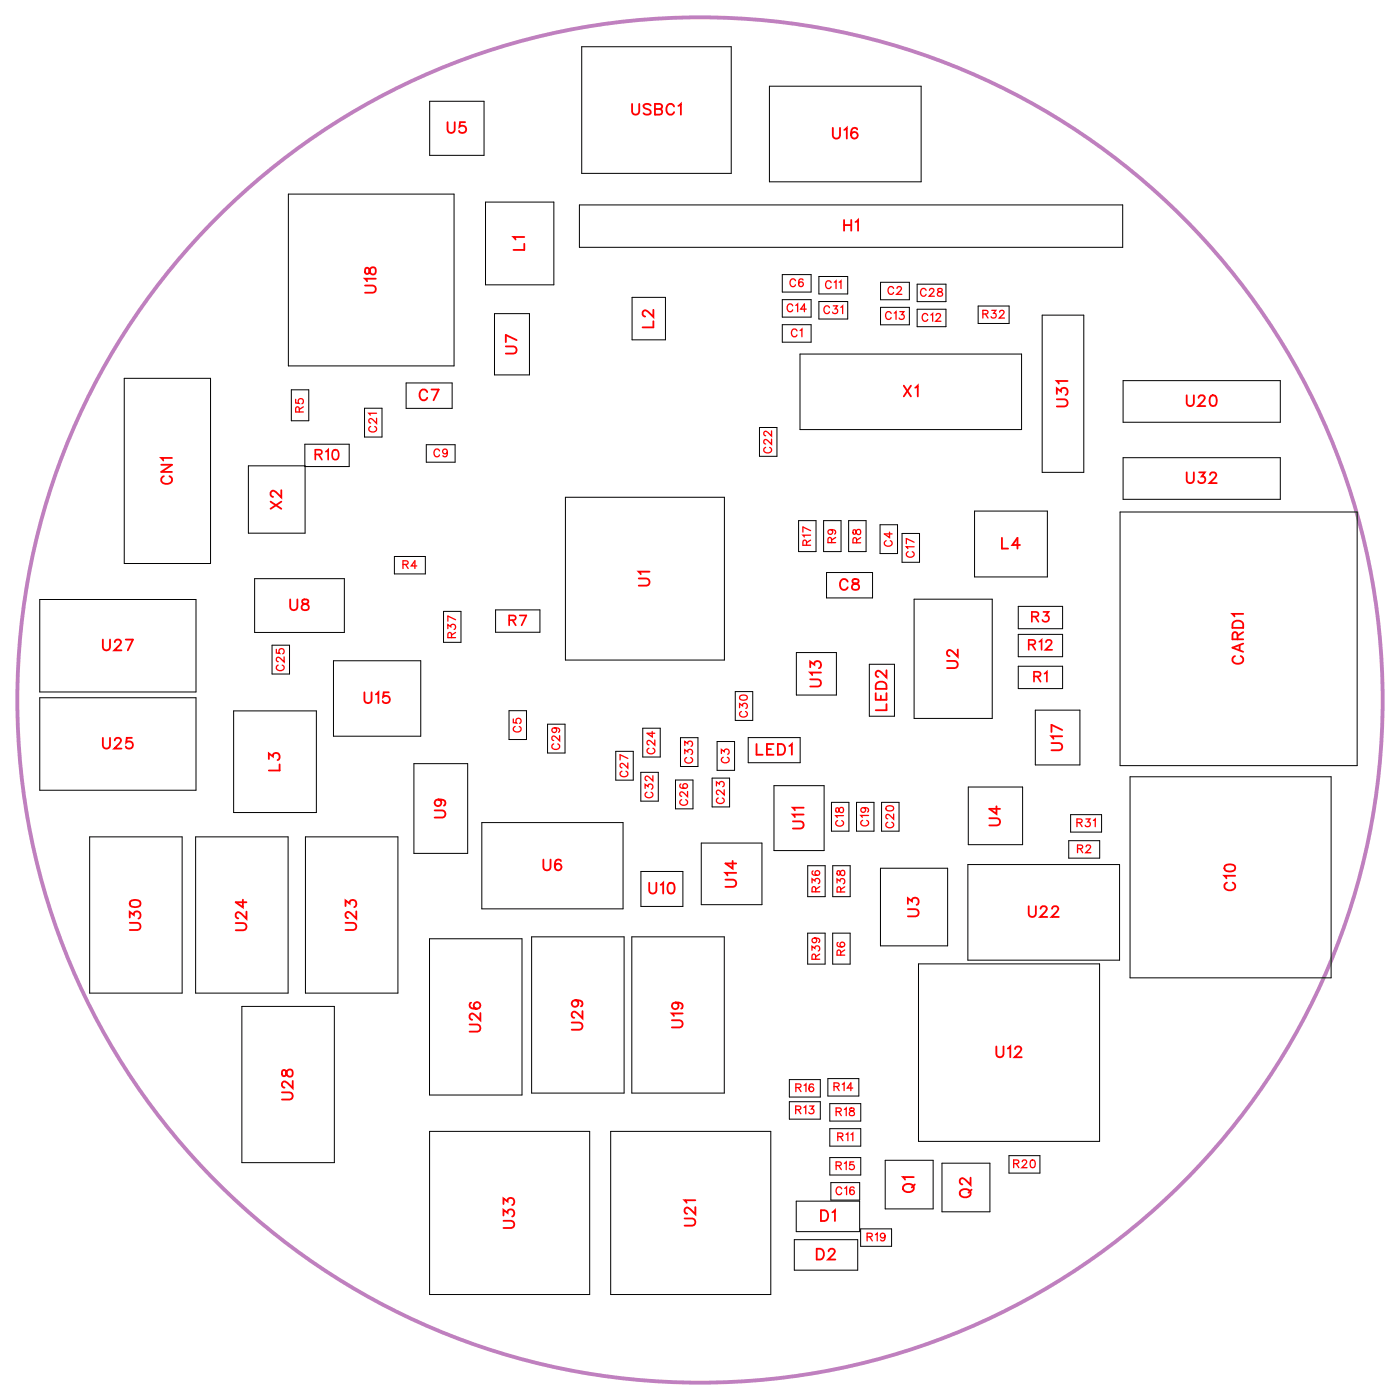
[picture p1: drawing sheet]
<svg xmlns="http://www.w3.org/2000/svg" width="92mm" height="92mm" viewBox="0 0 92 92" stroke-linecap="round" stroke-linejoin="round" font-family="sans-serif">
<circle cx="46.1" cy="46.1" r="45" fill="none" stroke="#bf80bf" stroke-width=".25"/>
<g fill="none" stroke="#000" stroke-width=".07">
<path d="M19 12.8h10.9v11.3h-10.9zM28.3 6.7h3.6v3.5h-3.6zM32 13.3h4.5v5.5h-4.5zM38.2 13.5h35.8v2.8h-35.8zM38.3 3.1h9.9v8.3h-9.9zM41.7 19.6h2.2v2.8h-2.2zM50.7 5.7h10v6.3h-10zM51.6 18.1h1.9v1.2h-1.9zM51.6 19.8h1.9v1.1h-1.9zM54 18.2h1.9v1.2h-1.9zM54 19.9h1.9v1.1h-1.9zM58 18.6h1.9v1.2h-1.9z"/>
<path d="M60.5 18.7h1.9v1.2h-1.9zM2.6 39.5h10.3v6.1h-10.3zM8.2 24.9h5.7v12.2h-5.7zM16.8 38.1h5.9v3.6h-5.9zM19.2 25.7h1.2v2h-1.2zM20.1 30.7h-3.7v4.4h3.7v-5.8h2.9v1.5h-2.9M24 26.9h1.2v1.9h-1.2zM26 36.7h2v1.1h-2zM26.8 25.2h3v1.7h-3zM28.1 29.3h1.9v1.2h-1.9zM32.6 20.7h2.3v4h-2.3zM37.3 32.8h10.5v10.7h-10.5z"/>
<path d="M50.1 28.2h1.1v1.9h-1.1zM51.6 21.4h1.9v1.2h-1.9zM52.6 34.3h1.2v2.1h-1.2zM52.7 23.3h14.6v5h-14.6zM54.3 34.3h1.1v2.1h-1.1zM54.5 37.7h3v1.7h-3zM55.9 34.3h1.2v2.1h-1.2zM58 34.6h1.2v1.9h-1.2zM58 20.3h1.9v1.1h-1.9zM59.5 35.2h1.1v1.9h-1.1zM60.3 39.5h5.1v7.9h-5.1zM60.5 20.4h1.9v1.1h-1.9z"/>
<path d="M64.2 33.7h4.8v4.3h-4.8zM64.5 20.2h2v1.1h-2zM67.1 40h2.9v1.4h-2.9zM68.7 20.8h2.7v10.3h-2.7zM73.8 33.8h15.7v16.7h-15.7zM74 25.1h10.4v2.7h-10.4zM74 30.2h10.4v2.7h-10.4zM2.6 46h10.3v6.1h-10.3zM5.9 55.2h6.1v10.3h-6.1zM12.9 55.2h6.1v10.3h-6.1zM15.4 46.9h5.5v6.7h-5.5zM17.9 42.5h1.2v1.9h-1.2z"/>
<path d="M20.1 55.2h6.1v10.3h-6.1zM22 43.6h5.7v4.9h-5.7zM27.3 50.3h3.5v6h-3.5zM29.2 40.3h1.2v2h-1.2zM31.8 54.2h9.3v5.7h-9.3zM32.7 40.2h2.9v1.5h-2.9zM33.6 46.8h1.1v1.9h-1.1zM36.1 47.7h1.1v1.9h-1.1zM40.6 49.5h1.1v1.9h-1.1zM42.2 50.9h1.2v1.9h-1.2zM42.2 57.4h2.8v2.4h-2.8zM42.4 48h1.1v1.9h-1.1z"/>
<path d="M44.5 51.4h1.2v1.9h-1.2zM44.9 48.6h1.1v1.9h-1.1zM46.2 55.6h4v4h-4zM46.9 51.3h1.2v1.9h-1.2zM47.3 48.9h1.1v1.9h-1.1zM48.5 45.6h1.1v1.9h-1.1zM49.3 48.6h3.4v1.7h-3.4zM51 51.8h3.3v4.3h-3.3zM52.5 43h2.6v2.8h-2.6zM53.2 57.1h1.2v2h-1.2zM54.8 52.9h1.2v1.9h-1.2zM54.9 57.1h1.1v2h-1.1z"/>
<path d="M56.5 52.9h1.1v1.9h-1.1zM57.3 43.8h1.7v3.4h-1.7zM58 57.2h4.5v5.2h-4.5zM58.1 52.9h1.2v1.9h-1.2zM63.8 57h10v6.3h-10zM63.8 51.9h3.6v3.8h-3.6zM67.1 41.8h2.9v1.5h-2.9zM67.1 43.9h2.9v1.5h-2.9zM68.2 46.8h3v3.6h-3zM70.5 55.4h2v1.2h-2zM70.6 53.7h2v1.2h-2zM74.5 51.2h13.2v13.3h-13.2z"/>
<path d="M15.9 66.3h6.1v10.3h-6.1zM28.3 61.9h6.1v10.3h-6.1zM28.3 74.6h10.6v10.7h-10.6zM35 61.8h6.1v10.3h-6.1zM40.3 74.6h10.5v10.7h-10.5zM41.6 61.8h6.1v10.3h-6.1zM52 72.6h2.1v1.2h-2.1zM52 71.2h2.1v1.1h-2.1zM52.5 79.2h4.2v2h-4.2zM53.2 61.5h1.2v2.1h-1.2zM54.6 71.1h2v1.1h-2zM54.7 72.8h2v1.1h-2z"/>
<path d="M54.7 74.4h2v1.2h-2zM54.7 76.3h2v1.2h-2zM54.8 78h1.9v1.1h-1.9zM54.9 61.5h1.1v2.1h-1.1zM58.4 76.5h3.1v3.2h-3.1zM60.5 63.5h12v11.7h-12zM62.1 76.7h3.2v3.2h-3.2zM66.5 76.2h2.1v1.1h-2.1zM52.4 81.7h4.1v2h-4.1zM56.7 81h2.1v1.2h-2.1z"/>
</g>
<g fill="none" stroke="#f00" stroke-width=".08">
<path d="M52.4 18.5a.19 .19 0 0 0-.2-.1 .19 .19 0 0 0-.1 .2v.1a.19 .19 0 0 0 .1 .2 .19 .19 0 0 0 .2-.1M52.9 18.5v-.1a.22 .22 0 0 0-.3 .2 .22 .22 0 0 0 .3 .2 .16 .16 0 0 0 0-.2 .16 .16 0 0 0-.3 .1M54.8 18.6a.19 .19 0 0 0-.2-.1 .19 .19 0 0 0-.2 .2v.1a.19 .19 0 0 0 .2 .2 .19 .19 0 0 0 .2-.1M55 18.6l.1-.1v.5M55.3 18.6l.1-.1v.5M58.9 19a.19 .19 0 0 0-.2-.1 .19 .19 0 0 0-.2 .2v.1a.19 .19 0 0 0 .2 .2 .19 .19 0 0 0 .2-.1M59.1 19l.1-.1 .2 .1-.3 .4h.3M61 19.1a.19 .19 0 0 0-.2-.1 .19 .19 0 0 0-.1 .2v.1a.19 .19 0 0 0 .1 .2 .19 .19 0 0 0 .2-.1M61.3 19.1l.1-.1 .2 .1-.4 .4h.4M61.8 19v.2a.21 .21 0 0 1 .3 .1 .21 .21 0 0 1 0 .2h-.3v-.2l.3-.2v-.1zM19.5 26.3v.3h.2a.18 .18 0 0 1 0-.3 .18 .18 0 0 1 .3 .1 .18 .18 0 0 1-.1 .2M19.7 27.2v-.3l-.1-.1-.1 .4h.5"/>
<path d="M20 26.8l-.3 .2M24.4 28.1a.19 .19 0 0 0-.1 .2 .19 .19 0 0 0 .2 .2h.1a.19 .19 0 0 0 .2-.2 .19 .19 0 0 0-.1-.2M24.8 27.6v.3l-.4-.3-.1 .2 .1 .1M24.8 27.2h-.5l.1 .2M26.6 37.2h.3v-.1l-.3-.1v.5M26.7 37.2l.2 .3M27.5 37.3h-.4l.2-.3v.5M29 29.7a.19 .19 0 0 0-.2-.1 .19 .19 0 0 0-.2 .2v.1a.19 .19 0 0 0 .2 .2 .19 .19 0 0 0 .2-.1M29.5 29.8a.16 .16 0 0 1-.2 .1 .16 .16 0 0 1-.1-.2 .16 .16 0 0 1 .3 0l-.1 .4-.2-.1M50.5 29.5a.19 .19 0 0 0-.2 .2 .19 .19 0 0 0 .2 .2h.2a.19 .19 0 0 0 .2-.2 .19 .19 0 0 0-.2-.2M50.9 28.9v.4l-.5-.3-.1 .2 .2 .1M50.9 28.4v.3l-.5-.3-.1 .2 .2 .1"/>
<path d="M52.3 20.2a.19 .19 0 0 0-.3-.2 .19 .19 0 0 0-.1 .2v.2a.19 .19 0 0 0 .1 .1 .19 .19 0 0 0 .3-.1M52.5 20.1l.1-.1v.5M52.5 21.8a.19 .19 0 0 0-.2-.1 .19 .19 0 0 0-.1 .2v.1a.19 .19 0 0 0 .1 .2 .19 .19 0 0 0 .2-.1M52.7 21.8l.2-.1v.5M53.1 20.4h-.3l.2-.4v.5M53.2 35.9l-.1-.2-.1-.1-.1 .3h.5M53.4 35.3h-.5l.1 .1M53.4 35.6l-.2 .2M53.4 35l-.5-.3v.4M54.7 20.3a.19 .19 0 0 0-.2-.1 .19 .19 0 0 0-.2 .2v.1a.19 .19 0 0 0 .2 .2 .19 .19 0 0 0 .2-.1M54.7 34.9a.16 .16 0 0 1 .2 .2 .16 .16 0 0 1-.3 .1 .16 .16 0 0 1 0-.3l.5 .1-.1 .2M54.8 35.8v-.3l-.1-.1-.1 .4h.5"/>
<path d="M54.9 20.2h.3l-.1 .2a.17 .17 0 0 1 .1 .2 .17 .17 0 0 1-.3 0M55.1 35.4l-.3 .2M55.4 20.3l.1-.1v.5M56.2 34.9v.3h.1l.3-.3a.17 .17 0 0 1 .1 .2 .17 .17 0 0 1-.1 .1l-.2-.3zM56.5 35.8l-.1-.3-.1-.1-.1 .4h.5M56.7 35.4l-.2 .2M58.4 35.6a.19 .19 0 0 0-.1 .3 .19 .19 0 0 0 .2 .1h.1a.19 .19 0 0 0 .2-.1 .19 .19 0 0 0-.1-.3M58.6 35.1v.3l-.3-.2h.5M58.7 20.7a.19 .19 0 0 0-.2-.2 .19 .19 0 0 0-.1 .2v.2a.19 .19 0 0 0 .1 .2 .19 .19 0 0 0 .2-.2M58.9 20.6l.2-.1v.6M59.3 20.5h.3l-.2 .2a.18 .18 0 0 1 .2 .3 .17 .17 0 0 1-.3 0M59.9 36.4a.19 .19 0 0 0-.2 .2 .19 .19 0 0 0 .2 .1h.2a.19 .19 0 0 0 .2-.1 .19 .19 0 0 0-.2-.2"/>
<path d="M60.3 36h-.6l.1 .2M60.3 35.7l-.6-.2v.3M61.2 20.8a.19 .19 0 0 0-.3-.1 .19 .19 0 0 0-.1 .2v.1a.19 .19 0 0 0 .1 .2 .19 .19 0 0 0 .3-.1M61.4 20.8l.1-.1v.5M61.7 20.8l.1-.1 .2 .1-.3 .4h.3M64.8 20.7h.3v-.1l-.3-.1v.5M65 20.7l.1 .3M65.4 20.5h.2l-.1 .2a.17 .17 0 0 1 .1 .2 .17 .17 0 0 1-.3 0M65.9 20.6l.2-.1 .1 .1-.3 .4h.3M18.2 42.8v.2l.2 .1a.18 .18 0 0 1 0-.3 .18 .18 0 0 1 .3 0 .18 .18 0 0 1-.1 .3M18.3 43.8a.19 .19 0 0 0-.1 .3 .19 .19 0 0 0 .2 .1h.1a.19 .19 0 0 0 .2-.1 .19 .19 0 0 0-.1-.3M18.7 43.3v.3l-.4-.3-.1 .2 .1 .1"/>
<path d="M29.5 41.4v-.2l.2 .1a.17 .17 0 0 1 .3-.1 .17 .17 0 0 1-.1 .3M29.8 42l-.1-.3h-.1l-.1 .3h.5M30 41.7l-.2 .2M30 40.9l-.5-.3v.3M33.8 47.4v.2l.3 .1a.18 .18 0 0 1-.1-.3 .18 .18 0 0 1 .3 0 .18 .18 0 0 1 0 .3M34 47.9a.19 .19 0 0 0-.2 .2 .19 .19 0 0 0 .2 .2h.2a.19 .19 0 0 0 .1-.2 .19 .19 0 0 0-.1-.2M36.5 49a.19 .19 0 0 0-.1 .3 .19 .19 0 0 0 .2 .1h.1a.19 .19 0 0 0 .2-.2 .19 .19 0 0 0-.1-.2M36.5 48a.16 .16 0 0 1 .2 .2 .16 .16 0 0 1-.3 .1 .16 .16 0 0 1 .1-.3h.4l-.1 .3M36.9 48.5v.3l-.4-.3-.1 .2 .1 .1M41 50.8a.19 .19 0 0 0-.1 .3 .19 .19 0 0 0 .2 .1h.1a.19 .19 0 0 0 .2-.1 .19 .19 0 0 0-.1-.3M41.4 50.3v.3l-.4-.3-.1 .2 .1 .1M41.4 50l-.5-.2v.3"/>
<path d="M42.5 52v-.3l.2 .1a.17 .17 0 0 1 .3-.1 .17 .17 0 0 1-.1 .3M42.6 52.2a.19 .19 0 0 0-.1 .2 .19 .19 0 0 0 .2 .2h.1a.19 .19 0 0 0 .2-.2 .19 .19 0 0 0-.1-.2M42.8 49.3a.19 .19 0 0 0-.1 .2 .19 .19 0 0 0 .1 .2h.2a.19 .19 0 0 0 .2-.2 .19 .19 0 0 0-.2-.2M43 48.2v.4l-.3-.3h.5M43 51.1v.4l-.4-.3-.1 .2 .1 .1M43.2 48.8v.3l-.4-.3-.1 .2 .1 .1M44.9 51.7h-.1a.22 .22 0 0 0 .3 .3 .22 .22 0 0 0 .1-.3 .16 .16 0 0 0-.2 .1 .16 .16 0 0 0 .2 .2M44.9 52.7a.19 .19 0 0 0-.1 .2 .19 .19 0 0 0 .2 .2h.1a.19 .19 0 0 0 .2-.2 .19 .19 0 0 0-.1-.2M45.1 49.7v-.3l.2 .2a.18 .18 0 0 1 .3-.2 .17 .17 0 0 1 0 .3M45.1 49.1v-.2l.2 .1a.17 .17 0 0 1 .3-.1 .17 .17 0 0 1 0 .3M45.3 49.9a.19 .19 0 0 0-.2 .3 .19 .19 0 0 0 .2 .1h.2a.19 .19 0 0 0 .2-.1 .19 .19 0 0 0-.2-.3M45.3 52.2v.3l-.4-.3-.1 .2 .1 .1"/>
<path d="M47.2 51.8v-.3l.2 .2a.17 .17 0 0 1 .3-.1 .17 .17 0 0 1-.1 .3M47.3 52.6a.19 .19 0 0 0-.1 .2 .19 .19 0 0 0 .2 .2h.1a.19 .19 0 0 0 .2-.2 .19 .19 0 0 0-.1-.2M47.6 49.7v-.3l.1 .1a.17 .17 0 0 1 .3-.1 .17 .17 0 0 1 0 .3M47.7 49.9a.19 .19 0 0 0-.1 .2 .19 .19 0 0 0 .1 .2h.2a.19 .19 0 0 0 .2-.2 .19 .19 0 0 0-.2-.2M47.7 52.1v.3l-.4-.3-.1 .2 .1 .1M48.8 46.7v-.3l.1 .1a.17 .17 0 0 1 .3-.1 .17 .17 0 0 1 0 .3M48.8 45.9a.25 .25 0 0 1 .3-.1 .25 .25 0 0 1 .1 .3 .25 .25 0 0 1-.3 .1 .25 .25 0 0 1-.1-.3zM48.9 46.9a.19 .19 0 0 0-.1 .2 .19 .19 0 0 0 .1 .2h.2a.19 .19 0 0 0 .2-.2 .19 .19 0 0 0-.2-.2M53.5 58.2v-.3l.2 .2a.18 .18 0 0 1 .3-.2 .17 .17 0 0 1-.1 .3M53.6 57.4a.22 .22 0 0 0 .2 .3 .22 .22 0 0 0 .2-.3 .16 .16 0 0 0-.3 .1 .16 .16 0 0 0 .2 .2M53.8 58.8l-.1-.3-.1-.1-.1 .4h.5M54 58.4l-.2 .2"/>
<path d="M55.1 53.3v.2h.2a.21 .21 0 0 1 0-.2 .21 .21 0 0 1 .3 0v.1l-.1 .2-.2-.1v-.2zM55.2 58.2v-.3l.2 .2a.17 .17 0 0 1 .2-.1 .17 .17 0 0 1 0 .3M55.2 57.4v.3h.1l.2-.3a.17 .17 0 0 1 .2 .1 .17 .17 0 0 1-.2 .2l-.2-.3zM55.2 54.1a.19 .19 0 0 0-.1 .2 .19 .19 0 0 0 .2 .2h.1a.19 .19 0 0 0 .2-.2 .19 .19 0 0 0-.1-.2M55.4 58.8v-.3h-.1l-.1 .3h.5M55.6 53.8h-.5l.1 .1M55.7 58.5l-.3 .1M56.9 54.1a.19 .19 0 0 0-.2 .2 .19 .19 0 0 0 .2 .1h.2a.19 .19 0 0 0 .2-.1 .19 .19 0 0 0-.2-.2M56.9 53.2a.16 .16 0 0 1 .1 .3 .16 .16 0 0 1-.2 0 .16 .16 0 0 1 0-.2h.4v.2M57.3 53.8h-.6l.1 .1M58.4 53.2a.25 .25 0 0 1 .3-.1 .25 .25 0 0 1 .2 .3 .25 .25 0 0 1-.3 .1 .25 .25 0 0 1-.2-.3zM58.5 54.2a.19 .19 0 0 0-.1 .2 .19 .19 0 0 0 .2 .2h.1a.19 .19 0 0 0 .2-.2 .19 .19 0 0 0-.1-.2"/>
<path d="M58.9 53.7v.3l-.4-.3-.1 .2 .1 .1M71 54.2h.3v-.1l-.3-.1v.5M71 55.9h.3l.1-.1-.4-.1v.5M71.2 54.2l.1 .3M71.2 55.9l.2 .3M71.6 54h.3l-.2 .2a.17 .17 0 0 1 .1 .3 .17 .17 0 0 1-.3-.1M71.6 55.8l.2-.1 .1 .1-.3 .4h.3M72.1 54.1l.1-.1v.5M52.4 73.1h.3l.1-.1-.4-.1v.5M52.5 71.7h.3v-.2h-.3v.5M52.6 73.1l.2 .3M52.6 71.7l.2 .3"/>
<path d="M53 73l.1-.1v.5M53 71.5h.1v.5M53.4 72.9h.2l-.1 .2a.17 .17 0 0 1 .1 .3 .17 .17 0 0 1-.3-.1M53.5 62.6v-.2l.2 .1a.17 .17 0 0 1 .3-.1 .17 .17 0 0 1-.1 .3M53.6 71.5a.22 .22 0 0 0-.3 .2 .22 .22 0 0 0 .3 .2 .16 .16 0 0 0-.1-.2 .16 .16 0 0 0-.2 .1M53.7 61.8a.16 .16 0 0 1 .1 .2 .16 .16 0 0 1-.2 .1 .16 .16 0 0 1 0-.2h.4v.2M53.8 63.2l-.1-.3h-.1l-.1 .3h.5M54 62.9l-.2 .2M55 71.6h.3v-.1l-.3-.1v.5M55.1 76.8h.3l.1-.1-.4-.1v.5M55.1 73.3h.3l.1-.2-.4-.1v.5M55.1 71.6l.2 .3"/>
<path d="M55.2 74.9h.3l.1-.1-.4-.1v.5M55.2 62.1v.1a.22 .22 0 0 0 .2 .2 .22 .22 0 0 0 .2-.3 .16 .16 0 0 0-.2 .1 .16 .16 0 0 0 .1 .2M55.3 76.8l.2 .3M55.3 73.3l.2 .2M55.4 74.9l.2 .3M55.4 63v-.3l-.1-.1-.1 .4h.5M55.5 78.4a.19 .19 0 0 0-.2-.2 .19 .19 0 0 0-.2 .2v.2a.19 .19 0 0 0 .2 .2 .19 .19 0 0 0 .2-.2M55.5 71.5l.1-.1v.5M55.7 76.7l.1-.1v.5M55.7 73.1l.1-.1v.5M55.7 78.3l.1-.1v.6M55.7 62.6l-.3 .2"/>
<path d="M55.8 74.8l.1-.1v.5M56 73.1v.1l.3 .2a.17 .17 0 0 1-.1 .2 .17 .17 0 0 1-.2-.2l.3-.2v-.1zM56.1 74.8l.1-.1v.5M56.2 71.7h-.4l.3-.3v.5M56.3 76.6h-.3v.2a.18 .18 0 0 1 .3 0 .18 .18 0 0 1-.1 .3 .18 .18 0 0 1-.2-.1M56.3 78.3a.22 .22 0 0 0-.3 .2 .22 .22 0 0 0 .3 .2 .16 .16 0 0 0-.1-.3 .16 .16 0 0 0-.2 .2M66.8 76.7h.3l.1-.1-.4-.1v.5M67 76.7l.2 .3M67.4 76.6l.2-.1 .1 .1-.3 .4h.3M68 76.5a.23 .23 0 0 1 .2 .2 .23 .23 0 0 1-.2 .2l-.1-.1zM57.2 81.5h.3v-.1l-.3-.1v.5M57.3 81.5l.2 .3"/>
<path d="M57.7 81.4l.1-.1v.5M58.3 81.5a.16 .16 0 0 1-.2 .1 .16 .16 0 0 1 0-.3 .16 .16 0 0 1 .2 .1v.4l-.2-.1"/>
</g>
<g fill="none" stroke="#f00" stroke-width=".12">
<path d="M24.1 18.8h.5l.2 .2-.1 .3h-.6M24.1 17.7v.3l.1 .1 .3-.5a.24 .24 0 0 1 .3 .3 .24 .24 0 0 1-.3 .2l-.1-.1-.1-.3zM24.8 18.4h-.7l.1 .1M29.5 8.1v.5l.2 .2 .2-.1 .1-.6M30.7 8.1h-.4v.3a.25 .25 0 0 1 .4-.1 .25 .25 0 0 1-.1 .4 .25 .25 0 0 1-.3-.1M34.6 15.6h-.7l.1 .2M34.6 16.1v.4h-.7M41.7 6.8v.6l.2 .2 .2-.1v-.7M42.9 7l-.2-.2-.3 .2 .1 .1 .4 .3v.1l-.2 .1-.3-.1M43.2 7.2l.4 .1v.1l-.1 .2h-.3v-.8l.4 .1v.2l-.1 .1M44.4 7a.26 .26 0 0 0-.3-.2 .26 .26 0 0 0-.2 .3v.2a.26 .26 0 0 0 .2 .3 .26 .26 0 0 0 .3-.2M44.7 7l.2-.2v.8"/>
<path d="M54.9 8.4v.5l.2 .2 .2-.1 .1-.6M55.6 14.5v.7M55.6 14.8h.5M55.7 8.6l.1-.2v.7M56.1 14.5v.7M56.4 14.6l.2-.1v.7M56.5 8.5a.35 .35 0 0 0-.4 .2 .35 .35 0 0 0 .2 .4 .22 .22 0 0 0 .2-.2 .22 .22 0 0 0-.2-.2 .22 .22 0 0 0-.2 .2M10.6 30.6h.7l-.7 .5h.7M10.8 31.4a.26 .26 0 0 0-.2 .3 .26 .26 0 0 0 .3 .2h.2a.26 .26 0 0 0 .2-.2 .26 .26 0 0 0-.1-.3M11.3 30.2h-.7l.2 .2M17.8 33.1l.7 .4M18.5 32.3v.5l-.3-.4-.2-.1-.2 .2v.1l.2 .2"/>
<path d="M18.5 33.1l-.7 .4M19.1 39.5v.5l.2 .2 .3-.1v-.6M20 39.5v.2l.3 .1 .1 .2a.24 .24 0 0 1-.3 .2 .24 .24 0 0 1-.2-.2l.4-.3v-.2zM28.2 25.8a.26 .26 0 0 0-.3-.1 .26 .26 0 0 0-.2 .2v.2a.26 .26 0 0 0 .2 .3 .26 .26 0 0 0 .3-.2M28.4 25.7h.5l-.3 .7M33.3 22.8h.6l.2 .2-.1 .3h-.7M34.1 22.4l-.8-.3v.5M42.1 38.1h.5l.2 .2-.1 .3h-.6M42.8 37.7h-.7l.1 .2M43.1 20.4v.5l-.4-.3-.2-.1-.1 .1v.1l.1 .2M43.1 21.2v.4h-.7M55.9 38.3a.26 .26 0 0 0-.3-.1 .26 .26 0 0 0-.2 .2v.2a.26 .26 0 0 0 .2 .3 .26 .26 0 0 0 .3-.2"/>
<path d="M56.2 38.2v.2l.3 .1 .1 .1a.24 .24 0 0 1-.2 .3 .24 .24 0 0 1-.2-.3l.4-.3v-.1zM59.6 25.4l.4 .7M60 25.4l-.4 .7M60.3 25.6l.2-.2v.7M66 35.5v.7h.5M67.2 35.9h-.5l.4-.4v.7M69.7 26.3h.5l.2 .2-.1 .3h-.6M69.7 26v-.4l.2 .2a.24 .24 0 0 1 .4-.2 .24 .24 0 0 1-.1 .4M70.4 25.1h-.7l.1 .2M78.2 26.1v.5l.2 .2 .3-.1v-.6M78.2 31.1v.5l.2 .2 .3-.1v-.6M79 26.2l.1-.1h.2l.1 .1-.1 .2-.3 .4h.5"/>
<path d="M79 31.1h.4l-.2 .3a.24 .24 0 0 1 .2 .4 .24 .24 0 0 1-.4-.1M79.8 31.3l.1-.2h.1l.2 .2-.1 .2-.4 .3h.5M79.8 26.1h.1a.37 .37 0 0 1 .3 .3 .37 .37 0 0 1-.3 .4 .45 .45 0 0 1-.1-.7zM6.8 48.6v.5l.2 .2 .2-.1 .1-.6M6.8 42.2v.5l.2 .2 .2-.1 .1-.6M7.6 48.8l.1-.2h.1l.2 .2-.1 .2-.4 .3h.5M7.6 42.3l.1-.1h.1l.2 .1-.1 .2-.4 .4h.5M8.3 42.2h.5l-.4 .7M8.6 59.4l.3-.1a.3 .3 0 0 1 .4 .3 .38 .38 0 0 1-.4 .2 .38 .38 0 0 1-.3-.3zM8.7 48.6h-.3l-.1 .3a.25 .25 0 0 1 .4 0 .25 .25 0 0 1 0 .4 .25 .25 0 0 1-.4-.1M16 59.3v.5l-.5-.3h.7M17.7 50v-.3l.3 .2a.24 .24 0 0 1 .4-.2 .24 .24 0 0 1-.1 .4"/>
<path d="M18.4 50.4v.4h-.7M22.8 59.7v-.3l.2 .2a.24 .24 0 0 1 .4-.2 .24 .24 0 0 1 0 .4M24 45.6v.5l.2 .2 .3-.1v-.6M24.8 45.8l.1-.2v.7M25.6 45.6h-.3v.3a.25 .25 0 0 1 .3 0 .25 .25 0 0 1 0 .4 .25 .25 0 0 1-.4-.1M28.7 53.4h.5l.2 .2-.1 .3h-.6M28.9 52.7a.22 .22 0 0 1 .2 .3 .22 .22 0 0 1-.4 .1 .22 .22 0 0 1 .1-.4h.1a.34 .34 0 0 1 .5 .3l-.1 .1M35.8 56.7v.5l.2 .2 .3-.1v-.6M37 56.8l-.1-.1a.35 .35 0 0 0-.4 .3 .35 .35 0 0 0 .3 .4 .22 .22 0 0 0 .2-.2 .22 .22 0 0 0-.2-.3 .22 .22 0 0 0-.2 .2M42.8 58.2v.5l.2 .2 .2-.1 .1-.6M43.5 58.3l.2-.1v.7M44.1 58.2h.1a.37 .37 0 0 1 .3 .3 .37 .37 0 0 1-.3 .4 .45 .45 0 0 1-.1-.7z"/>
<path d="M47.8 58h.5l.2 .2-.1 .2-.6 .1M48.3 56.7v.6l-.5-.4h.7M48.5 57.5h-.7l.2 .2M49.9 49v.8h.4M50.6 49.4h.2M51 49h-.4v.8h.4M51.3 49h.2a.38 .38 0 0 1 .3 .4 .38 .38 0 0 1-.3 .4h-.2zM52 49.2l.2-.2v.8M52.3 54.1h.5l.2 .2-.1 .3h-.6M53 53.7h-.7l.1 .2M53 53.2h-.7l.1 .2M53.4 44.8h.5l.2 .2-.1 .2-.6 .1"/>
<path d="M53.4 44v-.4l.3 .2a.24 .24 0 0 1 .4-.2 .25 .25 0 0 1-.1 .5M54.1 44.3h-.7l.1 .2M57.7 45.7v.4h.7v-.4M57.8 45.1a.39 .39 0 0 1 .6 .1v.2h-.7zM58.1 45.9v.2M58.4 44.2v.5l-.3-.4-.2-.1-.2 .2v.1l.2 .1M58.4 46.4v.4h-.7M59.8 59.9h.6l.2 .2-.1 .3h-.7M59.8 59.6v-.4l.3 .2a.24 .24 0 0 1 .4-.2 .25 .25 0 0 1-.1 .5M62.4 43.6h.5l.2 .2-.1 .2h-.6M63.1 42.8v.5l-.3-.4-.2-.1-.2 .2v.1l.2 .2M65.2 53.9h.5l.2 .2-.1 .3h-.6"/>
<path d="M65.7 53.1v.6l-.5-.4h.7M67.8 59.7v.5l.2 .2 .2-.1 .1-.6M68.6 59.9l.1-.2h.2l.1 .2-.1 .2-.3 .3h.4M69.3 49h.5l.2 .2-.1 .2-.6 .1M69.4 59.9l.1-.2h.1l.2 .2-.1 .2-.4 .3h.5M70 48.5h-.7l.1 .2M70 48.1l-.7-.3v.5M80.7 57.1l.3-.1a.3 .3 0 0 1 .4 .2 .38 .38 0 0 1-.4 .3 .38 .38 0 0 1-.3-.3zM80.9 58.2a.26 .26 0 0 0-.2 .3 .26 .26 0 0 0 .3 .2h.2a.26 .26 0 0 0 .2-.2 .26 .26 0 0 0-.1-.3M81.3 41l.2-.1 .4 .1 .1 .4h-.8zM81.4 43.2a.26 .26 0 0 0-.2 .3 .26 .26 0 0 0 .3 .3h.2a.26 .26 0 0 0 .3-.3 .26 .26 0 0 0-.2-.3M81.4 57.7h-.7l.1 .2"/>
<path d="M81.6 42.1l-.1-.4h-.2l-.1 .4h.8M81.7 42.5v.4M82 40.5h-.8l.2 .1M82 42.4l-.8 .3 .8 .3M82 41.7l-.4 .2M8.6 60.8h.5l.2 .2-.1 .3h-.6M8.6 60.5v-.4l.2 .2a.24 .24 0 0 1 .4-.2 .25 .25 0 0 1-.1 .5M15.5 60.8h.5l.2 .3-.1 .2h-.6M16.2 60.1v.5l-.3-.4-.2-.1-.2 .2v.1l.2 .1M18.6 72h.5l.2 .2-.1 .2-.6 .1M18.6 70.6v.3h.2l.3-.4a.24 .24 0 0 1 .2 .2 .24 .24 0 0 1-.2 .3l-.2-.1-.1-.3zM19.3 71.3v.4l-.3-.3-.3-.1-.1 .1v.2l.2 .1"/>
<path d="M22.8 60.8h.5l.2 .2-.1 .3h-.6M23.5 60.1v.5l-.4-.4-.2-.1-.1 .1v.2l.1 .1M31 67.5h.5l.2 .2-.1 .3h-.6M31.1 66.1h-.1a.35 .35 0 0 0 .2 .4 .35 .35 0 0 0 .5-.2 .22 .22 0 0 0-.2-.2 .22 .22 0 0 0-.3 .2 .22 .22 0 0 0 .2 .2M31.7 66.8v.5l-.4-.4-.2-.1-.1 .1v.2l.1 .1M33.2 79.4v-.4l.3 .2a.24 .24 0 0 1 .3-.2 .24 .24 0 0 1 0 .4M37.7 67.4h.5l.2 .2-.1 .2-.6 .1M37.9 65.9a.22 .22 0 0 1 .2 .3 .22 .22 0 0 1-.3 .1 .22 .22 0 0 1 0-.3l.1-.1a.34 .34 0 0 1 .5 .3l-.1 .1M38.4 66.7v.4l-.3-.3-.3-.1-.1 .1v.2l.2 .1M44.3 67.3h.5l.2 .2-.1 .2h-.6M44.5 66.1a.22 .22 0 0 1 .2 .3 .22 .22 0 0 1-.3 .1 .22 .22 0 0 1 0-.4h.1a.34 .34 0 0 1 .5 .3l-.1 .1M45 66.8h-.7l.1 .2"/>
<path d="M45.8 79.6v.4l-.3-.3-.2-.1-.2 .1v.2l.2 .1M45.8 79.1h-.7l.2 .2M54.1 79.8h.3a.38 .38 0 0 1 .2 .3 .38 .38 0 0 1-.2 .4h-.3zM54.9 79.9l.1-.1v.7M59.6 78.1a.35 .35 0 0 1 .4 0 .35 .35 0 0 1 .2 .3 .33 .33 0 0 1-.5 .2 .33 .33 0 0 1-.1-.5zM60.2 77.6h-.7l.2 .2M60.3 78.1l-.2 .2M63.4 78.5a.35 .35 0 0 1 .4-.1 .35 .35 0 0 1 .1 .4 .33 .33 0 0 1-.4 .1 .33 .33 0 0 1-.1-.4zM64 77.6v.5l-.4-.3-.2-.1-.1 .1v.1l.1 .2M64 78.4l-.2 .2M65.7 69v.5l.2 .2 .2-.1v-.6M66.4 69.1l.2-.1v.7"/>
<path d="M66.9 69.2l.1-.2h.2l.1 .1-.1 .3-.3 .3h.5M33.2 80.5h.5l.2 .2-.1 .2h-.6M33.2 80.1v-.3l.3 .2a.24 .24 0 0 1 .3-.2 .24 .24 0 0 1 0 .4M45.1 80.3h.5l.2 .2-.1 .3h-.6M53.8 82.3h.3a.38 .38 0 0 1 .2 .4 .38 .38 0 0 1-.2 .3h-.3zM54.6 82.5l.2-.2h.1l.1 .2-.1 .2-.3 .3h.5"/>
</g>
<g fill="none" stroke="#f00" stroke-width=".11">
<path d="M20.8 30l.4-.1v-.2l-.4-.1v.7M21 30l.2 .3M21.5 29.8l.1-.2v.7M22 29.7a.32 .32 0 0 1 .4 .2 .32 .32 0 0 1-.3 .4l-.2-.1v-.3zM33.6 40.9l.3-.1 .1-.2h-.4v.6M33.8 40.9l.2 .3M34.3 40.6h.4l-.3 .6M67.8 42.5h.4v-.3h-.4v.6M68 40.6h.4v-.2l-.4-.1v.7M68 42.5l.2 .3M68.2 44.6h.3l.1-.3h-.4v.6M68.2 40.6l.3 .4"/>
<path d="M68.4 44.6l.2 .3M68.5 42.3l.2-.1v.6M68.8 40.3h.3l-.2 .3a.22 .22 0 0 1 .2 .3 .22 .22 0 0 1-.4 0M68.9 44.4l.1-.1v.6M69 42.3l.1-.1 .2 .1-.4 .5h.5"/>
</g>
<g font-size="1.2" fill="#fff">
<text x="29.4" y="9.1">U5</text>
<text x="41.6" y="7.9">USBC1</text>
<text x="54.8" y="9.4">U16</text>
<text x="34.9" y="16.5" transform="rotate(-90 34.9 16.5)">L1</text>
<text x="55.6" y="15.5">H1</text>
<text x="25.1" y="19.4" transform="rotate(-90 25.1 19.4)">U18</text>
<text x="34.3" y="23.4" transform="rotate(-90 34.3 23.4)">U7</text>
<text x="43.4" y="21.6" transform="rotate(-90 43.4 21.6)">L2</text>
<text x="27.6" y="26.7">C7</text>
<text x="59.5" y="26.4">X1</text>
<text x="70.7" y="26.9" transform="rotate(-90 70.7 26.9)">U31</text>
<text x="78.2" y="27.1">U20</text>
<text x="11.6" y="32" transform="rotate(-90 11.6 32)">CN1</text>
<text x="18.8" y="33.6" transform="rotate(-90 18.8 33.6)">X2</text>
<text x="78.2" y="32.1">U32</text>
<text x="19.1" y="40.5">U8</text>
<text x="43.1" y="38.7" transform="rotate(-90 43.1 38.7)">U1</text>
<text x="55.3" y="39.2">C8</text>
<text x="66" y="36.5">L4</text>
<text x="6.7" y="43.2">U27</text>
<text x="24" y="46.6">U15</text>
<text x="54.4" y="45.3" transform="rotate(-90 54.4 45.3)">U13</text>
<text x="58.7" y="46.9" transform="rotate(-90 58.7 46.9)">LED2</text>
<text x="63.4" y="44.1" transform="rotate(-90 63.4 44.1)">U2</text>
<text x="82.2" y="43.8" transform="rotate(-90 82.2 43.8)">CARD1</text>
<text x="6.7" y="49.6">U25</text>
<text x="18.7" y="50.9" transform="rotate(-90 18.7 50.9)">L3</text>
<text x="29.7" y="54" transform="rotate(-90 29.7 54)">U9</text>
<text x="49.8" y="50">LED1</text>
<text x="70.3" y="49.5" transform="rotate(-90 70.3 49.5)">U17</text>
<text x="35.8" y="57.7">U6</text>
<text x="42.7" y="59.2">U10</text>
<text x="48.8" y="58.5" transform="rotate(-90 48.8 58.5)">U14</text>
<text x="53.3" y="54.7" transform="rotate(-90 53.3 54.7)">U11</text>
<text x="66.2" y="54.5" transform="rotate(-90 66.2 54.5)">U4</text>
<text x="81.7" y="58.7" transform="rotate(-90 81.7 58.7)">C10</text>
<text x="9.6" y="61.4" transform="rotate(-90 9.6 61.4)">U30</text>
<text x="16.5" y="61.4" transform="rotate(-90 16.5 61.4)">U24</text>
<text x="23.8" y="61.4" transform="rotate(-90 23.8 61.4)">U23</text>
<text x="60.9" y="60.5" transform="rotate(-90 60.9 60.5)">U3</text>
<text x="67.8" y="60.7">U22</text>
<text x="32" y="68.1" transform="rotate(-90 32 68.1)">U26</text>
<text x="38.7" y="67.9" transform="rotate(-90 38.7 67.9)">U29</text>
<text x="45.3" y="67.8" transform="rotate(-90 45.3 67.8)">U19</text>
<text x="65.6" y="70">U12</text>
<text x="19.6" y="72.5" transform="rotate(-90 19.6 72.5)">U28</text>
<text x="34.2" y="81" transform="rotate(-90 34.2 81)">U33</text>
<text x="46.1" y="80.9" transform="rotate(-90 46.1 80.9)">U21</text>
<text x="53.8" y="83.3">D2</text>
<text x="54.1" y="80.8">D1</text>
<text x="60.5" y="78.6" transform="rotate(-90 60.5 78.6)">Q1</text>
<text x="64.3" y="79" transform="rotate(-90 64.3 79)">Q2</text>
</g>
<g font-size="1.1" fill="#fff">
<text x="20.7" y="30.6">R10</text>
<text x="33.5" y="41.5">R7</text>
<text x="68" y="41.3">R3</text>
<text x="67.8" y="43.1">R12</text>
<text x="68.1" y="45.2">R1</text>
</g>
<g font-size=".9" fill="#fff">
<text x="51.8" y="20.8">C14</text>
<text x="52" y="19.1">C6</text>
<text x="52.1" y="22.4">C1</text>
<text x="54.3" y="20.9">C31</text>
<text x="54.4" y="19.2">C11</text>
<text x="58.3" y="21.3">C13</text>
<text x="58.5" y="19.6">C2</text>
<text x="60.6" y="19.7">C28</text>
<text x="60.7" y="21.4">C12</text>
<text x="64.7" y="21.2">R32</text>
<text x="20.2" y="27.2" transform="rotate(-90 20.2 27.2)">R5</text>
<text x="25" y="28.5" transform="rotate(-90 25 28.5)">C21</text>
<text x="51.1" y="29.9" transform="rotate(-90 51.1 29.9)">C22</text>
<text x="28.6" y="30.3">C9</text>
<text x="53.6" y="36" transform="rotate(-90 53.6 36)">R17</text>
<text x="55.3" y="35.8" transform="rotate(-90 55.3 35.8)">R9</text>
<text x="56.9" y="35.8" transform="rotate(-90 56.9 35.8)">R8</text>
<text x="26.5" y="37.7">R4</text>
<text x="59" y="36.1" transform="rotate(-90 59 36.1)">C4</text>
<text x="60.5" y="36.8" transform="rotate(-90 60.5 36.8)">C17</text>
<text x="18.9" y="44.2" transform="rotate(-90 18.9 44.2)">C25</text>
<text x="30.2" y="42.1" transform="rotate(-90 30.2 42.1)">R37</text>
<text x="49.5" y="47.3" transform="rotate(-90 49.5 47.3)">C30</text>
<text x="34.6" y="48.3" transform="rotate(-90 34.6 48.3)">C5</text>
<text x="37.1" y="49.4" transform="rotate(-90 37.1 49.4)">C29</text>
<text x="41.6" y="51.2" transform="rotate(-90 41.6 51.2)">C27</text>
<text x="43.3" y="52.6" transform="rotate(-90 43.3 52.6)">C32</text>
<text x="43.4" y="49.7" transform="rotate(-90 43.4 49.7)">C24</text>
<text x="45.5" y="53.1" transform="rotate(-90 45.5 53.1)">C26</text>
<text x="45.9" y="50.3" transform="rotate(-90 45.9 50.3)">C33</text>
<text x="47.9" y="53" transform="rotate(-90 47.9 53)">C23</text>
<text x="48.3" y="50.3" transform="rotate(-90 48.3 50.3)">C3</text>
<text x="54.3" y="58.8" transform="rotate(-90 54.3 58.8)">R36</text>
<text x="55.8" y="54.5" transform="rotate(-90 55.8 54.5)">C18</text>
<text x="55.9" y="58.8" transform="rotate(-90 55.9 58.8)">R38</text>
<text x="57.5" y="54.5" transform="rotate(-90 57.5 54.5)">C19</text>
<text x="59.1" y="54.6" transform="rotate(-90 59.1 54.6)">C20</text>
<text x="70.9" y="54.7">R31</text>
<text x="71" y="56.4">R2</text>
<text x="54.2" y="63.3" transform="rotate(-90 54.2 63.3)">R39</text>
<text x="55.9" y="63" transform="rotate(-90 55.9 63)">R6</text>
<text x="52.4" y="73.6">R13</text>
<text x="52.4" y="72.2">R16</text>
<text x="54.9" y="72.1">R14</text>
<text x="55.1" y="77.3">R15</text>
<text x="55.1" y="73.8">R18</text>
<text x="55.2" y="75.4">R11</text>
<text x="66.8" y="77.2">R20</text>
<text x="55.1" y="79">C16</text>
<text x="57.1" y="82">R19</text>
</g>
</svg>
